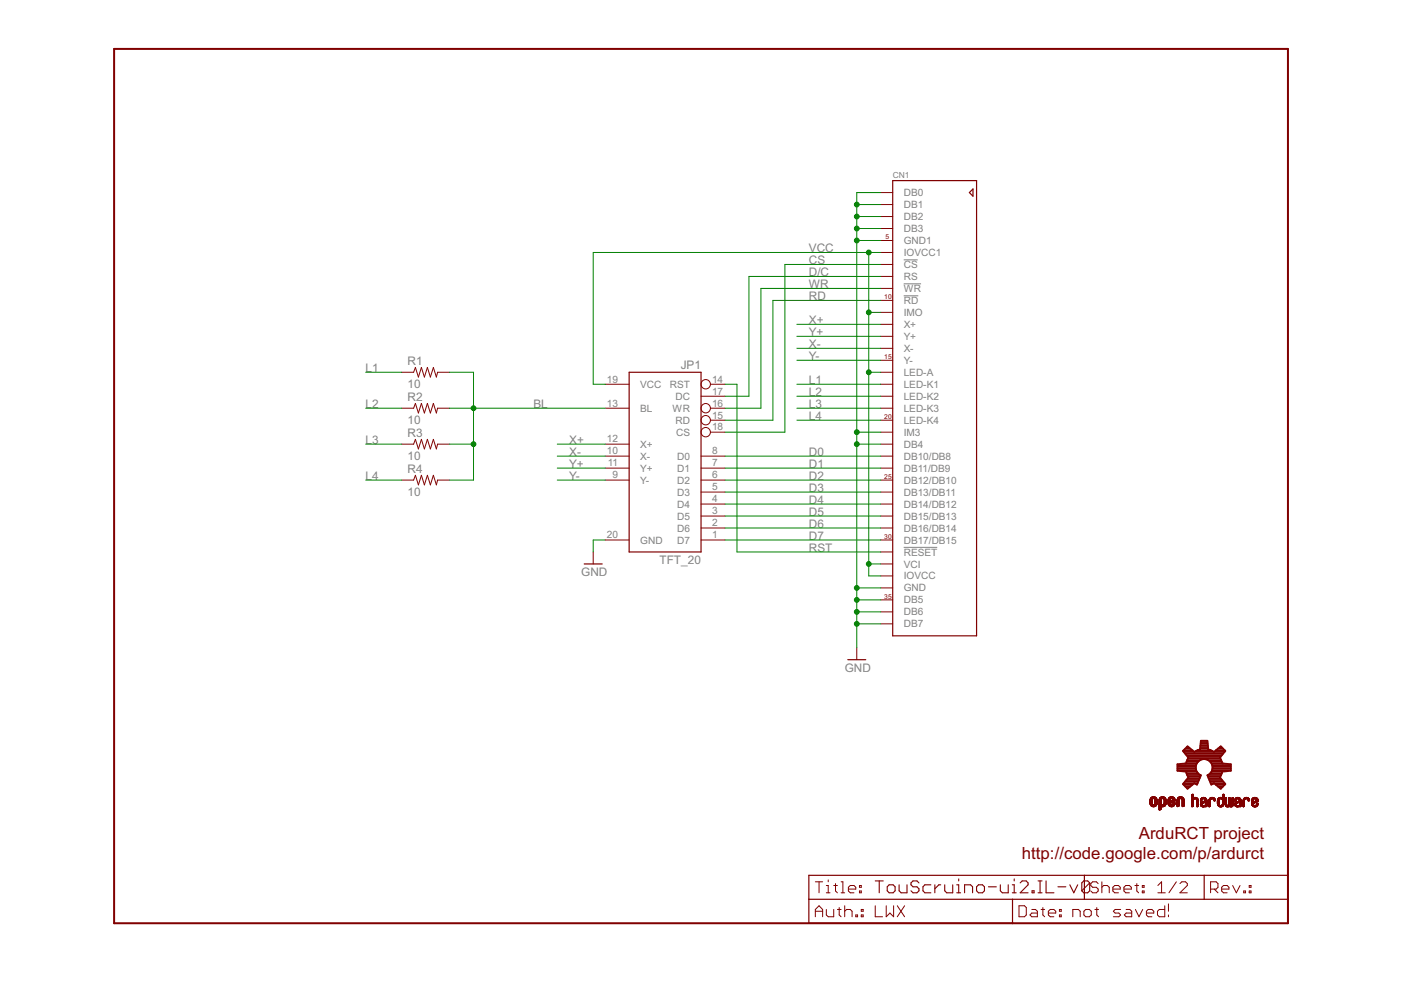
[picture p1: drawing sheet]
<svg xmlns="http://www.w3.org/2000/svg" width="297mm" height="210mm" viewBox="0 0 297 210" stroke-linecap="round" stroke-linejoin="round" font-family="sans-serif">
<path d="M191.6 55.1h3M191.6 60.2h3.7M191.6 62.7h3.1M191.6 116.1h7.1" fill="none" stroke="#808080" stroke-width=".21"/>
<g fill="none" stroke="#800000" stroke-width=".21">
<path d="M186.7 40.8h2.6M186.7 43.4h2.6M186.7 45.9h2.6M186.7 48.5h2.6M186.7 51h2.6M186.7 53.5h2.6M186.7 56.1h2.6M186.7 58.6h2.6M85.2 78.9h2.5l.4-1 .6 2 .6-2 .7 2 .6-2 .6 2 .7-2 .6 2 .3-1h2.5M186.7 78.9h2.6M186.7 61.2h2.6M186.7 63.7h2.6"/>
<path d="M186.7 66.2h2.6M186.7 68.8h2.6M186.7 71.3h2.6M186.7 73.9h2.6M186.7 76.4h2.6M85.2 86.6h2.5l.4-1.1 .6 2.1 .6-2.1 .7 2.1 .6-2.1 .6 2.1 .7-2.1 .6 2.1 .3-1h2.5M85.2 94.2h2.5l.4-1 .6 2 .6-2 .7 2 .6-2 .6 2 .7-2 .6 2 .3-1h2.5M128.3 81.5h5.1M128.3 86.6h5.1M128.3 96.7h5.1M128.3 99.3h5.1M128.3 94.2h5.1"/>
<path d="M148.6 84h5.1M148.6 96.7h5.1M148.6 99.3h5.1M150.6 81.5h3.1M150.6 91.6h3.1M150.6 86.6h3.1M150.6 89.1h3.1M186.7 81.5h2.6M186.7 91.6h2.6M186.7 84h2.6M186.7 86.6h2.6M186.7 89.1h2.6"/>
<path d="M186.7 96.7h2.6M186.7 99.3h2.6M186.7 94.2h2.6M85.2 101.8h2.5l.4-1 .6 2 .6-2 .7 2 .6-2 .6 2 .7-2 .6 2 .3-1h2.5M125.8 117v2.6M128.3 114.5h5.1M128.3 101.8h5.1M148.6 114.5h5.1M148.6 101.8h5.1M148.6 104.3h5.1M148.6 106.9h5.1M148.6 109.4h5.1"/>
<path d="M148.6 112h5.1M186.7 114.5h2.6M186.7 101.8h2.6M186.7 104.3h2.6M186.7 106.9h2.6M186.7 109.4h2.6M186.7 112h2.6M186.7 117h2.6M186.7 119.6h2.6M181.7 137.4v2.5M186.7 122.1h2.6M186.7 124.7h2.6"/>
<path d="M186.7 127.2h2.6M186.7 129.7h2.6M186.7 132.3h2.6M243.8 170.3h.4M243.8 170.2h.4M243.8 170.1h.4M243.8 170h.4M243.8 169.9h.4M243.8 169.8h.4M243.8 169.7h.4M243.8 169.6h.4M243.9 170.5h.4"/>
<path d="M243.9 170.4h.4M243.9 169.5h.4M243.9 170.6h.6M243.9 170.6h.5M243.9 170.7h1.3M243.9 169.3h1.3M243.9 169.2h1.3M244 170.8h1.2M244 169.2h1.2M244 170.8h1.1M244 169.2h1.1M244.1 170.9h1"/>
<path d="M244.1 169.1h1M244.1 170.9h.9M244.1 169.1h.9M244.2 169h.7M244.2 171h.7M244.3 169.4l-.4 .1M244.4 171h.4M244.4 169.4h-.5M244.4 169h.4M244.5 169.3l-.6 .1M244.7 169.3l.6 .1M244.8 170.6h.5"/>
<path d="M244.8 169.4h.5M244.8 170.5h.5M244.9 170.5h.4M244.9 169.5h.4M244.9 170.4h.4M244.9 170.3h.4M244.9 170.2h.4M244.9 170.1h.4M244.9 170h.4M244.9 169.9h.4M244.9 169.8h.4M244.9 169.7h.4"/>
<path d="M244.9 169.6h.4M245.2 170.7h-1.3M245.3 170.6h-.6M245.8 171.7h.1M245.8 171.5h.3M245.8 171.4h.3M245.8 171.3h.3M245.8 171.2h.3M245.8 171.1h.3M245.8 171h.4M245.8 170.8h1.3M245.8 170.7h1.3"/>
<path d="M245.8 170.6h.6M245.8 170.6h.5M245.8 170.5h.4M245.8 170.4h.3M245.8 170.3h.3M245.8 170.2h.3M245.8 170.1h.3M245.8 170h.3M245.8 169.9h.3M245.8 169.8h.3M245.8 169.7h.3M245.8 169.6h.3"/>
<path d="M245.8 169.5h.4M245.8 169.3h1.3M245.9 169.3h1.2M245.9 169.2h1.2M245.9 169.2h1.1M246 169.1h1M246.1 169.1h.8M246.1 171.7h-.3M246.1 171.6h-.3M246.1 169h.7M246.2 169.4l-.4 .1M246.3 171h.4"/>
<path d="M246.3 169.4h-.5M246.3 169h.4M246.4 169.3l-.6 .1M246.6 170.6h.6M246.6 169.3h.6M246.7 169.4h.5M246.8 169.5h.4M246.8 170.4h.4M246.8 171h-1M246.8 169.6h.4M246.8 170.3h.4M246.8 170.2h.4"/>
<path d="M246.8 170.1h.4M246.8 170h.4M246.8 169.9h.4M246.8 169.8h.4M246.8 169.7h.4M246.9 170.9l-1.1 .1M247 170.9h-1.2M247.1 170.8h-1.3M247.1 170.7l-1.3 .1M247.2 170.6h-.5M247.2 170.5h-.5M247.2 170.5h-.4"/>
<path d="M247.7 170.5h.4M247.7 170.4h.4M247.7 170.3h.4M247.7 169.9h1.4M247.7 169.8h.4M247.7 169.8h.3M247.7 169.7h.3M247.7 169.5h.4M247.7 170.6h.6M247.7 170.6h.5M247.8 170.7h1.2M247.8 169.3h1.2"/>
<path d="M247.8 169.2h1.2M247.8 170.8h1.1M247.9 169.2h1M247.9 170.9h1M247.9 169.1h1M248 170.9h.8M248 169.1h.8M248.1 171h.7M248.1 169.7h-.4M248.1 169h.7M248.1 169.6h-.4M248.1 169.4l-.4 .1"/>
<path d="M248.2 170.3h-.5M248.2 169.4h-.5M248.2 171h.4M248.2 169.8h.9M248.2 169h.4M248.3 169.3l-.6 .1M248.3 170.2l-.6 .1M248.3 169.8h.8M248.4 170.2h-.7M248.5 169.7h.6M248.5 169.3l.6 .1M248.5 170.1l-.8 .1"/>
<path d="M248.6 169.4h.5M248.6 170.6h.5M248.7 170.1h-1M248.7 169.6h.4M248.7 169.5h.4M248.7 170.5h.4M248.7 170.4h.4M248.8 170.3h.3M248.8 170l-1.1 .1M248.8 170.2h.3M248.9 170h-1.2M249 170.8h-1.2"/>
<path d="M249 170.2h.1M249 169.9h-1.3M249.1 170.6h-.6M249.1 170.5h-.4M249.6 171h.2M249.6 170.9h.4M249.6 170.8h.4M249.6 170.7h.4M249.6 170.6h.4M249.6 170.5h.4M249.6 170.4h.4M249.6 170.3h.4"/>
<path d="M249.6 170.2h.4M249.6 170.1h.4M249.6 170h.4M249.6 169.9h.4M249.6 169.8h.4M249.6 169.7h.4M249.6 169.6h.4M249.6 171h.1M249.7 169.3h1.3M249.7 169.2h1.2M249.8 169.2h1.1M249.8 169.1h1"/>
<path d="M249.9 169.1h.8M249.9 170.9l-.3 .1M250 169h.7M250 169.5l-.4 .1M250 169.5h-.4M250.1 169.4h-.5M250.1 169h.4M250.2 169.3l-.6 .1M250.4 169.3l.6 .1M250.5 169.4h.5M250.6 169.4l.4 .1M250.6 169.5h.4"/>
<path d="M250.6 169.5l.5 .1M250.7 170.8h.4M250.7 170.7h.4M250.7 170.6h.4M250.7 170.5h.4M250.7 170.4h.4M250.7 170.3h.4M250.7 170.2h.4M250.7 170.1h.4M250.7 170h.4M250.7 169.9h.4M250.7 169.8h.4"/>
<path d="M250.7 169.7h.4M250.7 169.6h.4M250.7 171h.1M250.9 171h-.2M251 170.9l-.3 .1M251.1 170.9h-.4M252.7 171h.1M252.7 168.6h.3M252.7 170.9h.3M252.7 170.8h.3M252.7 170.7h.3M252.7 170.6h.3"/>
<path d="M252.7 170.5h.3M252.7 170.4h.3M252.7 170.3h.3M252.7 170.2h.3M252.7 170.1h.3M252.7 170h.3M252.7 169.9h.3M252.7 169.8h.3M252.7 169.7h.3M252.7 169.6h.3M252.7 169.5h.4M252.7 169.4h1.3"/>
<path d="M252.7 169.3h1.2M252.7 169.2l1.2 .1M252.7 169.2h1.1M252.7 169.1l1 .1M252.7 169.1h.3M252.7 169h.3M252.7 168.9h.3M252.7 168.8h.3M252.7 168.7h.3M252.7 168.5h.3M252.8 168.5h.2M252.8 168.4h.2"/>
<path d="M252.9 171h-.2M253 170.9h-.3M253 169.5l-.3 .1M253.1 169.4l-.4 .1M253.1 169.1h.5M253.2 169.4h-.5M253.3 169.1h.1M253.6 169.4h.4M253.6 169.4l.4 .1M253.7 169.5h.3M253.7 169.5l.3 .1M253.7 169.6h.3"/>
<path d="M253.8 169.7h.2M253.8 170.9h.2M253.8 170.8h.2M253.8 170.7h.2M253.8 170.6h.2M253.8 170.5h.2M253.8 170.4h.2M253.8 170.3h.2M253.8 170.2h.2M253.8 170.1h.2M253.8 170h.2M253.8 169.9h.2"/>
<path d="M253.8 169.8h.2M253.9 171l-.1 .1M254 171h-.2M254 170.9l-.2 .1M254.5 170.6h.3M254.5 169.8h.2M254.5 169.7h.3M254.5 170.7l.4 .1M254.5 170.7h.4M254.5 169.9h.1M254.5 169.6h.3M254.5 169.5h.4"/>
<path d="M254.6 170.8h.8M254.6 170.8h.4M254.6 169.5h.3M254.6 170.9h.8M254.6 169.4h1.2M254.7 170.9h.7M254.7 169.3h1M254.7 169.2l1 .1M254.7 171h.7M254.8 169.8h-.3M254.8 169.2h.8M254.8 170.5h-.3"/>
<path d="M254.8 169.7h-.3M254.8 171h.6M254.9 170.4h-.4M254.9 170.1h1M254.9 170.3l-.4 .1M254.9 169.1h.5M255 170h.9M255 169.4l-.4 .1M255 171.1h.1M255 169.4h-.4M255.1 170.3h-.5M255.1 171.1h.1"/>
<path d="M255.1 170.8h.3M255.1 169.9h.8M255.1 169.1h.2M255.2 170.2l-.6 .1M255.2 169.9h.7M255.3 170.2h-.7M255.4 169.4h.4M255.4 169.8h.5M255.4 169.4l.4 .1M255.4 170.1l-.7 .1M255.5 169.5h.3M255.5 169.8h.4"/>
<path d="M255.5 169.5h.4M255.5 170.1h.4M255.5 169.6h.4M255.6 171h.1M255.6 170.9h.3M255.6 170.8h.3M255.6 170.7h.3M255.6 170.6h.3M255.6 170.5h.3M255.6 170.4h.3M255.6 170.3h.3M255.6 170.2h.3"/>
<path d="M255.6 169.7h.3M255.9 171h-.3M255.9 170.9l-.3 .1M255.9 170.1h-1.2M256.3 170.9h.3M256.3 170.8h.3M256.3 170.7h.3M256.3 170.6h.3M256.3 170.5h.3M256.3 170.4h.3M256.3 170.3h.3M256.3 170.2h.3"/>
<path d="M256.3 170.1h.3M256.3 170h.3M256.3 169.9h.3M256.3 169.8h.3M256.3 169.7h.3M256.3 169.5h.4M256.5 169.3h1M256.5 171l-.2 .1M256.6 171h-.3M256.6 169.2h.8M256.6 170.9l-.3 .1M256.6 169.6h-.3"/>
<path d="M256.7 169.5h-.4M256.8 169.1h.5M256.8 169.4l-.4 .1M256.8 169.4h-.4M256.9 169.1h.1M257.2 169.4h.4M257.2 169.4l.4 .1M257.3 169.5h.4M257.4 169.6h.3M257.4 169.7h.3M257.4 169.8h.1M257.6 169.4h-1.2"/>
<path d="M257.6 169.8h-.2M258.1 170.4h.3M258.1 170.3h.3M258.1 170.2h.3M258.1 170.1h.3M258.1 170h.3M258.1 169.9h.3M258.1 169.8h.3M258.1 170.5h.3M258.1 169.7h.3M258.1 170.6h.4M258.1 169.6h.3"/>
<path d="M258.2 170.7h.4M258.2 170.6h.3M258.2 170.7l.4 .1M258.2 170.8h.6M258.3 170.8h1.1M258.3 169.3h1.2M258.3 170.9h1M258.4 170.9h.9M258.4 169.2h1.1M258.4 171h.8M258.5 169.5l-.3 .1M258.5 169.5h-.3"/>
<path d="M258.5 171h.6M258.6 169.1h.5M258.6 169.4l-.4 .1M258.6 169.4h-.4M258.7 171.1h.1M258.7 169.1h.2M258.8 171.1h.1M259 169.4h.5M259.1 169.4h.4M259.1 170.7h.3M259.1 169.5h.4M259.2 170.6h.3"/>
<path d="M259.2 170.5h.3M259.2 170.4h.3M259.2 170.3h.3M259.2 170.2h.3M259.2 170.1h.3M259.2 170h.3M259.2 169.9h.3M259.2 169.8h.3M259.2 169.7h.3M259.2 169.6h.3M259.2 169.1h.3M259.2 169h.3"/>
<path d="M259.2 168.9h.3M259.2 168.8h.3M259.2 168.7h.3M259.2 168.6h.3M259.2 168.5h.3M259.4 168.4h.1M259.4 170.8h-.5M259.4 170.7l-.4 .1M259.5 170.6h-.4M259.5 170.5h-.3M259.5 169.3l-1.3 .1M259.8 170.6h.3"/>
<path d="M259.8 170.5h.3M259.8 170.4h.3M259.8 170.3h.3M259.8 170.2h.3M259.8 170.1h.3M259.8 170h.3M259.8 169.9h.3M259.8 169.8h.3M259.8 169.7h.3M259.8 169.6h.3M259.8 169.5h.3M259.8 169.4h.3"/>
<path d="M259.8 169.3h.3M259.8 169.2h.3M259.8 170.8h1.7M259.8 170.7l.3 .1M259.8 170.7h.3M259.8 170.8h1.6M259.9 170.9h1.5M259.9 170.9h1.4M259.9 171h1.4M259.9 169.1h.2M260 171h.5M260.2 171.1h.1"/>
<path d="M260.3 171.1h.1M260.4 170.8h.5M260.5 170.7h.3M260.5 170.6h.3M260.5 170.5h.3M260.5 170.4h.3M260.5 170.3h.3M260.5 170.2h.3M260.5 170.1h.3M260.5 170h.3M260.5 169.9h.3M260.5 169.8h.3"/>
<path d="M260.5 169.7h.3M260.5 169.6h.3M260.5 169.5h.3M260.5 169.4h.3M260.5 169.3h.3M260.5 169.2h.3M260.6 169.1h.2M260.7 171h.5M261 171.1h.1M261.1 170.7h.4M261.2 170.6h.3M261.2 170.5h.3"/>
<path d="M261.2 170.4h.3M261.2 170.3h.3M261.2 170.2h.3M261.2 170.1h.3M261.2 170h.3M261.2 169.9h.3M261.2 169.8h.3M261.2 169.7h.3M261.2 169.6h.3M261.2 169.5h.3M261.2 169.4h.3M261.2 169.3h.3"/>
<path d="M261.2 169.2h.3M261.3 169.1h.2M261.5 170.7l-.4 .1M261.7 170.6h.4M261.7 170.5h.4M261.8 170.7l.4 .1M261.8 170.7h.3M261.8 169.9h.1M261.8 169.7h.2M261.8 169.6h.3M261.8 170.8h.8M261.8 170.8l.8 .1"/>
<path d="M261.9 170.9h.8M261.9 169.4h1.1M261.9 169.3h1.1M262 169.8h-.2M262 169.3h.9M262 171h.7M262 169.2h.9M262.1 169.7h-.3M262.1 171h.6M262.1 169.2h.7M262.1 169.5l-.3 .1M262.1 170.4h-.4"/>
<path d="M262.1 170.1h1M262.1 169.5h-.3M262.2 170.3l-.4 .1M262.2 170h.9M262.2 169.1h.5M262.2 169.4l-.4 .1M262.3 169.4h-.5M262.3 171.1h.1M262.3 170.3h-.5M262.4 169.9h.7M262.4 169.1h.1M262.5 170.2l-.7 .1"/>
<path d="M262.5 169.9h.6M262.6 170.2h-.7M262.6 169.4h.5M262.6 169.8h.5M262.7 169.4l.4 .1M262.7 170.1l-.8 .1M262.7 169.8h.4M262.7 169.5h.4M262.8 169.5h.3M262.8 169.6h.3M262.8 170.1h.3M262.8 169.7h.3"/>
<path d="M262.8 170.9h.3M262.8 170.8h.3M262.8 170.7h.3M262.8 170.6h.3M262.8 170.5h.3M262.8 170.4h.3M262.8 170.3h.3M262.8 170.2h.3M263 171l-.2 .1M263.1 171h-.3M263.1 170.1h-1.1M263.6 171h.1"/>
<path d="M263.6 170.9h.2M263.6 170.8h.2M263.6 170.7h.2M263.6 170.6h.2M263.6 170.5h.2M263.6 170.4h.2M263.6 170.3h.2M263.6 170.2h.2M263.6 170.1h.2M263.6 170h.2M263.6 169.9h.2M263.6 169.8h.2"/>
<path d="M263.6 169.7h.2M263.6 169.5h.3M263.7 169.3h1.1M263.8 169.2l1 .1M263.8 171h-.2M263.8 169.2h.9M263.8 170.9l-.2 .1M263.9 169.7h-.3M263.9 169.2h.7M263.9 169.6h-.3M263.9 169.5l-.3 .1M264 169.1h.5"/>
<path d="M264 169.4l-.4 .1M264.1 169.4h-.4M264.2 169.1h.1M264.4 169.4h.5M264.5 169.4l.4 .1M264.6 169.5h.3M264.6 169.7h.3M264.6 169.6h.3M264.6 169.8h.2M264.8 169.4h-1.1M264.9 169.8h-.3M264.9 169.7h-.3"/>
<path d="M265.4 170.6h.4M265.4 170.6h.3M265.4 170.5h.3M265.4 170h1.1M265.4 170h.3M265.4 169.9h.3M265.4 169.8h.3M265.4 169.7h.3M265.4 169.6h.3M265.4 170.7h.4M265.5 170.7l.4 .1M265.5 170.8h.5"/>
<path d="M265.5 169.4h1.2M265.5 170.8h1.1M265.5 169.3h1.1M265.6 170.9h1M265.6 169.2h1M265.6 170.9h.9M265.6 169.2h.9M265.7 171h.7M265.7 169.2h.7M265.7 170.4h-.3M265.7 169.5l-.3 .1M265.8 171h.6"/>
<path d="M265.8 170.3l-.4 .1M265.8 169.5h-.4M265.8 169.1h.5M265.8 169.4l-.3 .1M265.9 169.4h-.4M265.9 170.3h-.5M265.9 171.1h.1M266 169.1h.1M266 171.1h.1M266 170.2l-.6 .1M266.1 170.2h-.7M266.2 169.8h.5"/>
<path d="M266.2 169.4h.5M266.3 170.1l-.9 .1M266.3 169.8h.4M266.3 169.4l.4 .1M266.4 169.5h.3M266.4 170.6h.3M266.4 170.1h-1M266.4 169.7h.3M266.4 169.6h.3M266.5 170.5h.2M266.5 170.4h.2M266.6 170.3h.1"/>
<path d="M266.6 170.8h-.5M266.7 170h-.9M266.7 170.7l-.4 .1M266.7 170.7h-.4M266.7 169.9h-.8M266.7 170.5h-.3M266.7 169.9h-.6M172.9 187h1.5M172.9 193.2h1.5M172.9 194.4v-1.6l.8-.8 .7 .8v1.6M173.7 187v2.3M175.2 192.8v1.2l.4 .4h1.2v-1.6"/>
<path d="M175.2 189.3h.8M175.2 187.7h.4v1.6M175.6 186.6v.4M176.8 187.7h.7M177.1 187.3v1.6l.4 .4M177.5 192.8h.8M177.9 192.4v1.6l.4 .4M178.3 189.3h.8M178.3 187h.4v2.3M179.1 193.2l.4-.4h.8l.4 .4v1.2M179.1 192v2.4M179.9 188.5h1.5v-.4l-.3-.4h-.8l-.4 .4v.8l.4 .4h.8"/>
<path d="M181.4 194h.4v.4h-.4zM182.2 188.9h.4v.4h-.4zM182.2 187.7h.4v.4h-.4zM182.6 194h.4v.4h-.4zM182.6 192.8h.4v.4h-.4zM185.6 192v2.4h1.5M187.9 192v2.4l.8-.8 .8 .8v-2.4M190.2 192l1.6 2.4M191.8 192l-1.6 2.4M216 192h1.2l.4 .4v1.6l-.4 .4h-1.2zM218.8 192.8h.7l.4 .4v1.2h-1.1l-.4-.4 .4-.4h1.1M220.7 192.8h.8"/>
<path d="M221.1 192.4v1.6l.4 .4M222.3 193.6h1.5v-.4l-.4-.4h-.7l-.4 .4v.8l.4 .4h.7M224.6 194h.4v.4h-.4zM224.6 192.8h.4v.4h-.4zM227.5 194.4v-1.6h1.1l.4 .4v1.2M229.8 193.2l.4-.4h.8l.4 .4v.8l-.4 .4h-.8l-.4-.4zM232.1 192.8h.8M232.5 192.4v1.6l.4 .4M232.8 187.3l-.3-.3h-.8l-.4 .3v.4l.4 .4h.8l.3 .4v.4l-.3 .4h-.8l-.4-.4M233.6 188.1l.4-.4h.8l.4 .4v1.2M233.6 187v2.3M235.9 188.5h1.6v-.4l-.4-.4h-.8l-.4 .4v.8l.4 .4h.8"/>
<path d="M237.6 192.8h-1.2l-.3 .4 .3 .4h.8l.4 .4-.4 .4h-1.1M238.3 188.5h1.6v-.4l-.4-.4h-.8l-.4 .4v.8l.4 .4h.8M238.8 192.8h.7l.4 .4v1.2h-1.1l-.4-.4 .4-.4h1.1M240.6 187.7h.8M240.7 192.8l.8 1.6 .8-1.6M241 187.3v1.6l.4 .4M242.2 188.9h.4v.4h-.4zM242.2 187.7h.4v.4h-.4zM243.1 193.6h1.5v-.4l-.4-.4h-.8l-.3 .4v.8l.3 .4h.8M245.5 187.7l.8-.7v2.3M245.5 189.3h1.6M247 192v2.4h-1.2l-.4-.4v-.8l.4-.4h1.2"/>
<path d="M247.7 191.6v1.6M247.7 194v.4M249.4 187l-1.6 2.3M250.2 187.3l.4-.3h.8l.3 .3v.4l-1.5 1.6h1.5M256.7 188.5h1.2l.3-.4v-.8l-.3-.3h-1.2v2.3M257.5 188.5l.7 .8M259 188.5h1.6v-.4l-.4-.4h-.8l-.4 .4v.8l.4 .4h.8M261.3 187.7l.8 1.6 .8-1.6M263.7 188.9h.4v.4h-.4zM264.9 188.9h.3v.4h-.3zM264.9 187.7h.3v.4h-.3z"/>
<circle cx="149.6" cy="91.6" r=".99"/>
<circle cx="149.6" cy="89.1" r=".99"/>
<circle cx="149.6" cy="86.6" r=".99"/>
<circle cx="149.6" cy="81.5" r=".99"/>
</g>
<path d="M24.2 10.4h248.9v185.3h-248.9z" fill="none" stroke="#800000" stroke-width=".42"/>
<path d="M189.3 38.3h17.8v96.5h-17.8zM205.5 40.8l.8-.7v1.5zM133.4 78.9h15.2v38.1h-15.2zM123.9 119.6h3.8M179.7 139.9h3.9M273.1 160.2v35.5M171.5 190.7h101.6M229.9 185.6v5.1M255.3 185.6v5.1M273.1 185.6h-101.6v10.1h43.2v-5" fill="none" stroke="#800000" stroke-width=".25"/>
<g fill="none" stroke="#800000" stroke-width=".23">
<path d="M185.6 186.8h1.7M186.4 186.8v2.5M188.5 187.6h.9l.4 .4v.9l-.4 .4h-.9l-.4-.4v-.9zM190.6 187.6v1.3l.5 .4h1.2v-1.7M194.8 187.2l-.4-.4h-.8l-.5 .4v.4l.5 .4h.8l.4 .4v.5l-.4 .4h-.8l-.5-.4M197.4 187.6h-1.3l-.4 .4v.9l.4 .4h1.3M198.2 187.6v1.7M199.5 187.6h-.4l-.9 .8M200.3 187.6v1.3l.4 .4h1.3v-1.7M202.8 189.3h.9M202.8 187.6h.5v1.7M203.3 186.4v.4"/>
<path d="M204.5 189.3v-1.7h1.3l.4 .4v1.3M207.5 187.6h.8l.4 .4v.9l-.4 .4h-.8l-.4-.4v-.9zM209.6 188h1.6M212.1 187.6v1.3l.4 .4h1.3v-1.7M214.6 189.3h.9M214.6 187.6h.4v1.7M215 186.4v.4M216.3 187.2l.4-.4h.9l.4 .4v.4l-1.7 1.7h1.7M218.8 188.9h.4v.4h-.4zM220.1 186.8h.8M220.1 189.3h.8M220.5 186.8v2.5"/>
<path d="M221.8 186.8v2.5h1.7M224.3 188h1.7M226.8 187.6l.9 1.7 .8-1.7M231 187.2l-.4-.4h-.8l-.4 .4v1.7M231 187.2v1.7l-.4 .4h-.8l-.4-.4M231 187.2l-1.6 1.7"/>
</g>
<g fill="none" stroke="#800000" stroke-width=".38">
<path d="M250.9 159.1h1.9M251 159.4h8.6M251.3 159.8h8M251.3 158.7h1.1M251.6 158.4h.4M253.9 159.1h2.8M254.4 158.7h1.8M254.5 158.4h1.6M254.5 158h1.6M254.6 157.7h1.5M254.6 157.3h1.4M257.8 159.1h1.9"/>
<path d="M258.2 158.7h1.1M258.6 158.4h.4M249.6 163.3h4M249.6 162.9h3.9M249.6 162.6h3.9M249.6 162.2h4M251 166.1h2.9M251 166.4h1.8M251.2 161.9h2.5M251.2 165.7h2.9M251.3 166.8h1.1M251.5 163.6l-1.9-.2v-1.4l1.9-.1 .5-1.2-1.2-1.5 1-1 1.4 1.2 1.2-.5 .2-1.8h1.4l.2 1.8 1.2 .5 1.4-1.2 1 1-1.2 1.5 .5 1.2 1.9 .1v1.4l-1.9 .2"/>
<path d="M251.5 163.6h2.2M251.5 165.4h2.7M251.5 160.1h7.6M251.6 161.5h2.4M251.6 164h2.4M251.7 167.1h.2M251.7 161.2h2.7M251.7 164.3h2.8M251.8 165h2.6M251.8 160.5h7M251.9 164.7h2.6M251.9 160.8h6.8"/>
<path d="M253.7 161.9a1.8 1.8 0 0 0 .9 2.5l-.8 2-.6-.3-1.4 1.1-1-1 1.2-1.4-.5-1.2M253.7 161.9a1.79 1.79 0 0 1 2.5-.7 1.79 1.79 0 0 1 .7 2.4M256.1 164.7h2.6M256.1 164.3h2.8M256.2 161.2h2.7M256.2 165h2.6M256.4 165.4h2.7M256.5 165.7h2.9M256.6 164h2.4M256.6 161.5h2.4M256.7 166.1h3M256.9 163.6l-.9 .8 .8 2 .6-.3 1.4 1.1 1-1-1.2-1.4 .5-1.2"/>
<path d="M256.9 163.6h2.2M256.9 161.9h2.5M257 163.3h4M257 162.2h4M257.1 162.9h3.9M257.1 162.6h3.9M257.8 166.4h1.8M258.2 166.8h1.1M258.7 167.1h.2"/>
</g>
<g fill="none" stroke="#008000" stroke-width=".21">
<path d="M181.7 51h5M181.7 48.5h5M181.7 45.9h5M181.7 43.4h5M184.2 53.5v68.6h2.5M186.7 53.5h-60.9v28h2.5M186.7 56.1h-20.3v35.5h-12.7M186.7 40.8h-5v96.6M186.7 58.6h-27.9v25.4h-5.1M77.5 78.9h7.7M95.3 78.9h5.1v22.9h-5.1M169 76.4h17.7"/>
<path d="M169 71.3h17.7M169 73.9h17.7M169 68.8h17.7M184.2 78.9h2.5M184.2 66.2h2.5M186.7 61.2h-25.4v25.4h-7.6M186.7 63.7h-22.8v25.4h-10.2M77.5 86.6h7.7M77.5 94.2h7.7M95.3 86.6h33M95.3 94.2h5.1M118.2 94.2h10.1"/>
<path d="M118.2 99.3h10.1M118.2 96.7h10.1M153.7 81.5h2.6v35.5h30.4M153.7 99.3h33M153.7 96.7h33M169 81.5h17.7M169 86.6h17.7M169 84h17.7M169 89.1h17.7M181.7 94.2h5M181.7 91.6h5M77.5 101.8h7.7"/>
<path d="M118.2 101.8h10.1M128.3 114.5h-2.5v2.5M153.7 101.8h33M153.7 114.5h33M153.7 104.3h33M153.7 106.9h33M153.7 109.4h33M153.7 112h33M184.2 119.6h2.5M181.7 124.7h5M181.7 127.2h5M181.7 129.7h5"/>
<path d="M181.7 132.3h5"/>
</g>
<g fill="#008000" stroke="#008000" stroke-width=".21">
<circle cx="184.2" cy="53.5" r=".51"/>
<circle cx="184.2" cy="66.2" r=".51"/>
<circle cx="184.2" cy="78.9" r=".51"/>
<circle cx="184.2" cy="119.6" r=".51"/>
<circle cx="100.4" cy="86.6" r=".51"/>
<circle cx="100.4" cy="94.2" r=".51"/>
<circle cx="181.7" cy="124.7" r=".51"/>
<circle cx="181.7" cy="91.6" r=".51"/>
<circle cx="181.7" cy="43.4" r=".51"/>
<circle cx="181.7" cy="45.9" r=".51"/>
<circle cx="181.7" cy="48.5" r=".51"/>
<circle cx="181.7" cy="51" r=".51"/>
<circle cx="181.7" cy="94.2" r=".51"/>
<circle cx="181.7" cy="127.2" r=".51"/>
<circle cx="181.7" cy="129.7" r=".51"/>
<circle cx="181.7" cy="132.3" r=".51"/>
</g>
<g font-size="4" fill="#800000">
<text x="241.4" y="178">ArduRCT project</text>
<text x="216.7" y="182">http://code.google.com/p/ardurct</text>
</g>
<g font-size="2.8" fill="#808080">
<text x="171.5" y="53.5">VCC</text>
<text x="171.5" y="58.6">D/C</text>
<text x="171.5" y="56.1">CS</text>
<text x="171.5" y="61.2">WR</text>
<text x="171.5" y="63.7">RD</text>
<text x="171.5" y="71.3">Y+</text>
<text x="171.5" y="68.8">X+</text>
<text x="86.4" y="77.4">R1</text>
<text x="171.5" y="76.4">Y-</text>
<text x="171.5" y="73.9">X-</text>
<text x="77.5" y="78.9">L1</text>
<text x="86.4" y="82.2">10</text>
<text x="144.3" y="78.2">JP1</text>
<text x="171.5" y="81.5">L1</text>
<text x="77.5" y="86.5">L2</text>
<text x="86.4" y="89.9">10</text>
<text x="86.4" y="85.1">R2</text>
<text x="113.1" y="86.5">BL</text>
<text x="171.5" y="84">L2</text>
<text x="171.5" y="86.5">L3</text>
<text x="171.5" y="89.1">L4</text>
<text x="77.5" y="94.2">L3</text>
<text x="86.4" y="92.7">R3</text>
<text x="120.7" y="94.2">X+</text>
<text x="77.5" y="101.8">L4</text>
<text x="86.4" y="97.5">10</text>
<text x="86.4" y="100.3">R4</text>
<text x="120.7" y="101.8">Y-</text>
<text x="120.7" y="99.2">Y+</text>
<text x="120.7" y="96.7">X-</text>
<text x="171.5" y="96.7">D0</text>
<text x="171.5" y="99.2">D1</text>
<text x="171.5" y="101.8">D2</text>
<text x="86.4" y="105.1">10</text>
<text x="171.5" y="104.3">D3</text>
<text x="171.5" y="106.9">D4</text>
<text x="171.5" y="109.4">D5</text>
<text x="171.5" y="111.9">D6</text>
<text x="139.8" y="119.6">TFT_20</text>
<text x="171.5" y="117">RST</text>
<text x="171.5" y="114.5">D7</text>
<text x="123.2" y="122.1">GND</text>
<text x="179.1" y="142.4">GND</text>
</g>
<g font-size="2.4" fill="#808080">
<text x="191.6" y="41.6">DB0</text>
<text x="191.6" y="44.1">DB1</text>
<text x="191.6" y="46.7">DB2</text>
<text x="191.6" y="49.2">DB3</text>
<text x="191.6" y="51.8">GND1</text>
<text x="191.6" y="54.3">IOVCC1</text>
<text x="191.6" y="56.8">CS</text>
<text x="191.6" y="59.4">RS</text>
<text x="191.6" y="61.9">WR</text>
<text x="191.6" y="64.5">RD</text>
<text x="191.6" y="67">IMO</text>
<text x="191.6" y="69.5">X+</text>
<text x="191.6" y="72.1">Y+</text>
<text x="191.6" y="74.6">X-</text>
<text x="191.6" y="77.2">Y-</text>
<text x="128.7" y="81.1">19</text>
<text x="135.7" y="82.2">VCC</text>
<text x="142" y="82.2">RST</text>
<text x="151" y="81.1">14</text>
<text x="151" y="83.7">17</text>
<text x="191.6" y="79.7">LED-A</text>
<text x="191.6" y="82.2">LED-K1</text>
<text x="128.7" y="86.2">13</text>
<text x="135.7" y="87.3">BL</text>
<text x="142.6" y="87.3">WR</text>
<text x="143.2" y="84.8">DC</text>
<text x="143.2" y="89.9">RD</text>
<text x="151" y="86.2">16</text>
<text x="151" y="88.7">15</text>
<text x="191.6" y="84.8">LED-K2</text>
<text x="191.6" y="87.3">LED-K3</text>
<text x="191.6" y="89.9">LED-K4</text>
<text x="128.7" y="93.8">12</text>
<text x="135.7" y="94.9">X+</text>
<text x="143.3" y="92.4">CS</text>
<text x="151" y="91.3">18</text>
<text x="191.6" y="92.4">IM3</text>
<text x="191.6" y="94.9">DB4</text>
<text x="128.7" y="96.4">10</text>
<text x="128.8" y="98.9">11</text>
<text x="129.9" y="101.4">9</text>
<text x="135.7" y="97.5">X-</text>
<text x="135.7" y="100">Y+</text>
<text x="143.6" y="97.5">D0</text>
<text x="143.6" y="100">D1</text>
<text x="151" y="96.4">8</text>
<text x="151" y="98.9">7</text>
<text x="151" y="101.4">6</text>
<text x="191.6" y="97.5">DB10/DB8</text>
<text x="191.6" y="100">DB11/DB9</text>
<text x="135.7" y="102.5">Y-</text>
<text x="143.6" y="102.5">D2</text>
<text x="143.6" y="105.1">D3</text>
<text x="143.6" y="107.6">D4</text>
<text x="151" y="104">5</text>
<text x="151" y="106.5">4</text>
<text x="191.6" y="102.5">DB12/DB10</text>
<text x="191.6" y="105.1">DB13/DB11</text>
<text x="191.6" y="107.6">DB14/DB12</text>
<text x="143.6" y="110.2">D5</text>
<text x="143.6" y="112.7">D6</text>
<text x="151" y="109">3</text>
<text x="151" y="111.6">2</text>
<text x="191.6" y="110.2">DB15/DB13</text>
<text x="191.6" y="112.7">DB16/DB14</text>
<text x="128.7" y="114.1">20</text>
<text x="135.7" y="115.2">GND</text>
<text x="143.6" y="115.2">D7</text>
<text x="151" y="114.1">1</text>
<text x="191.6" y="115.2">DB17/DB15</text>
<text x="191.6" y="117.8">RESET</text>
<text x="191.6" y="120.3">VCI</text>
<text x="191.6" y="122.9">IOVCC</text>
<text x="191.6" y="125.4">GND</text>
<text x="191.6" y="127.9">DB5</text>
<text x="191.6" y="130.5">DB6</text>
<text x="191.6" y="133">DB7</text>
</g>
<text font-size="2" fill="#808080" x="189.3" y="37.8">CN1</text>
<g font-size="1.6" fill="#800000">
<text x="187.7" y="50.7">5</text>
<text x="187.5" y="63.4">10</text>
<text x="187.5" y="76.1">15</text>
<text x="187.5" y="88.8">20</text>
<text x="187.5" y="101.5">25</text>
<text x="187.5" y="114.2">30</text>
<text x="187.5" y="126.9">35</text>
</g>
</svg>
